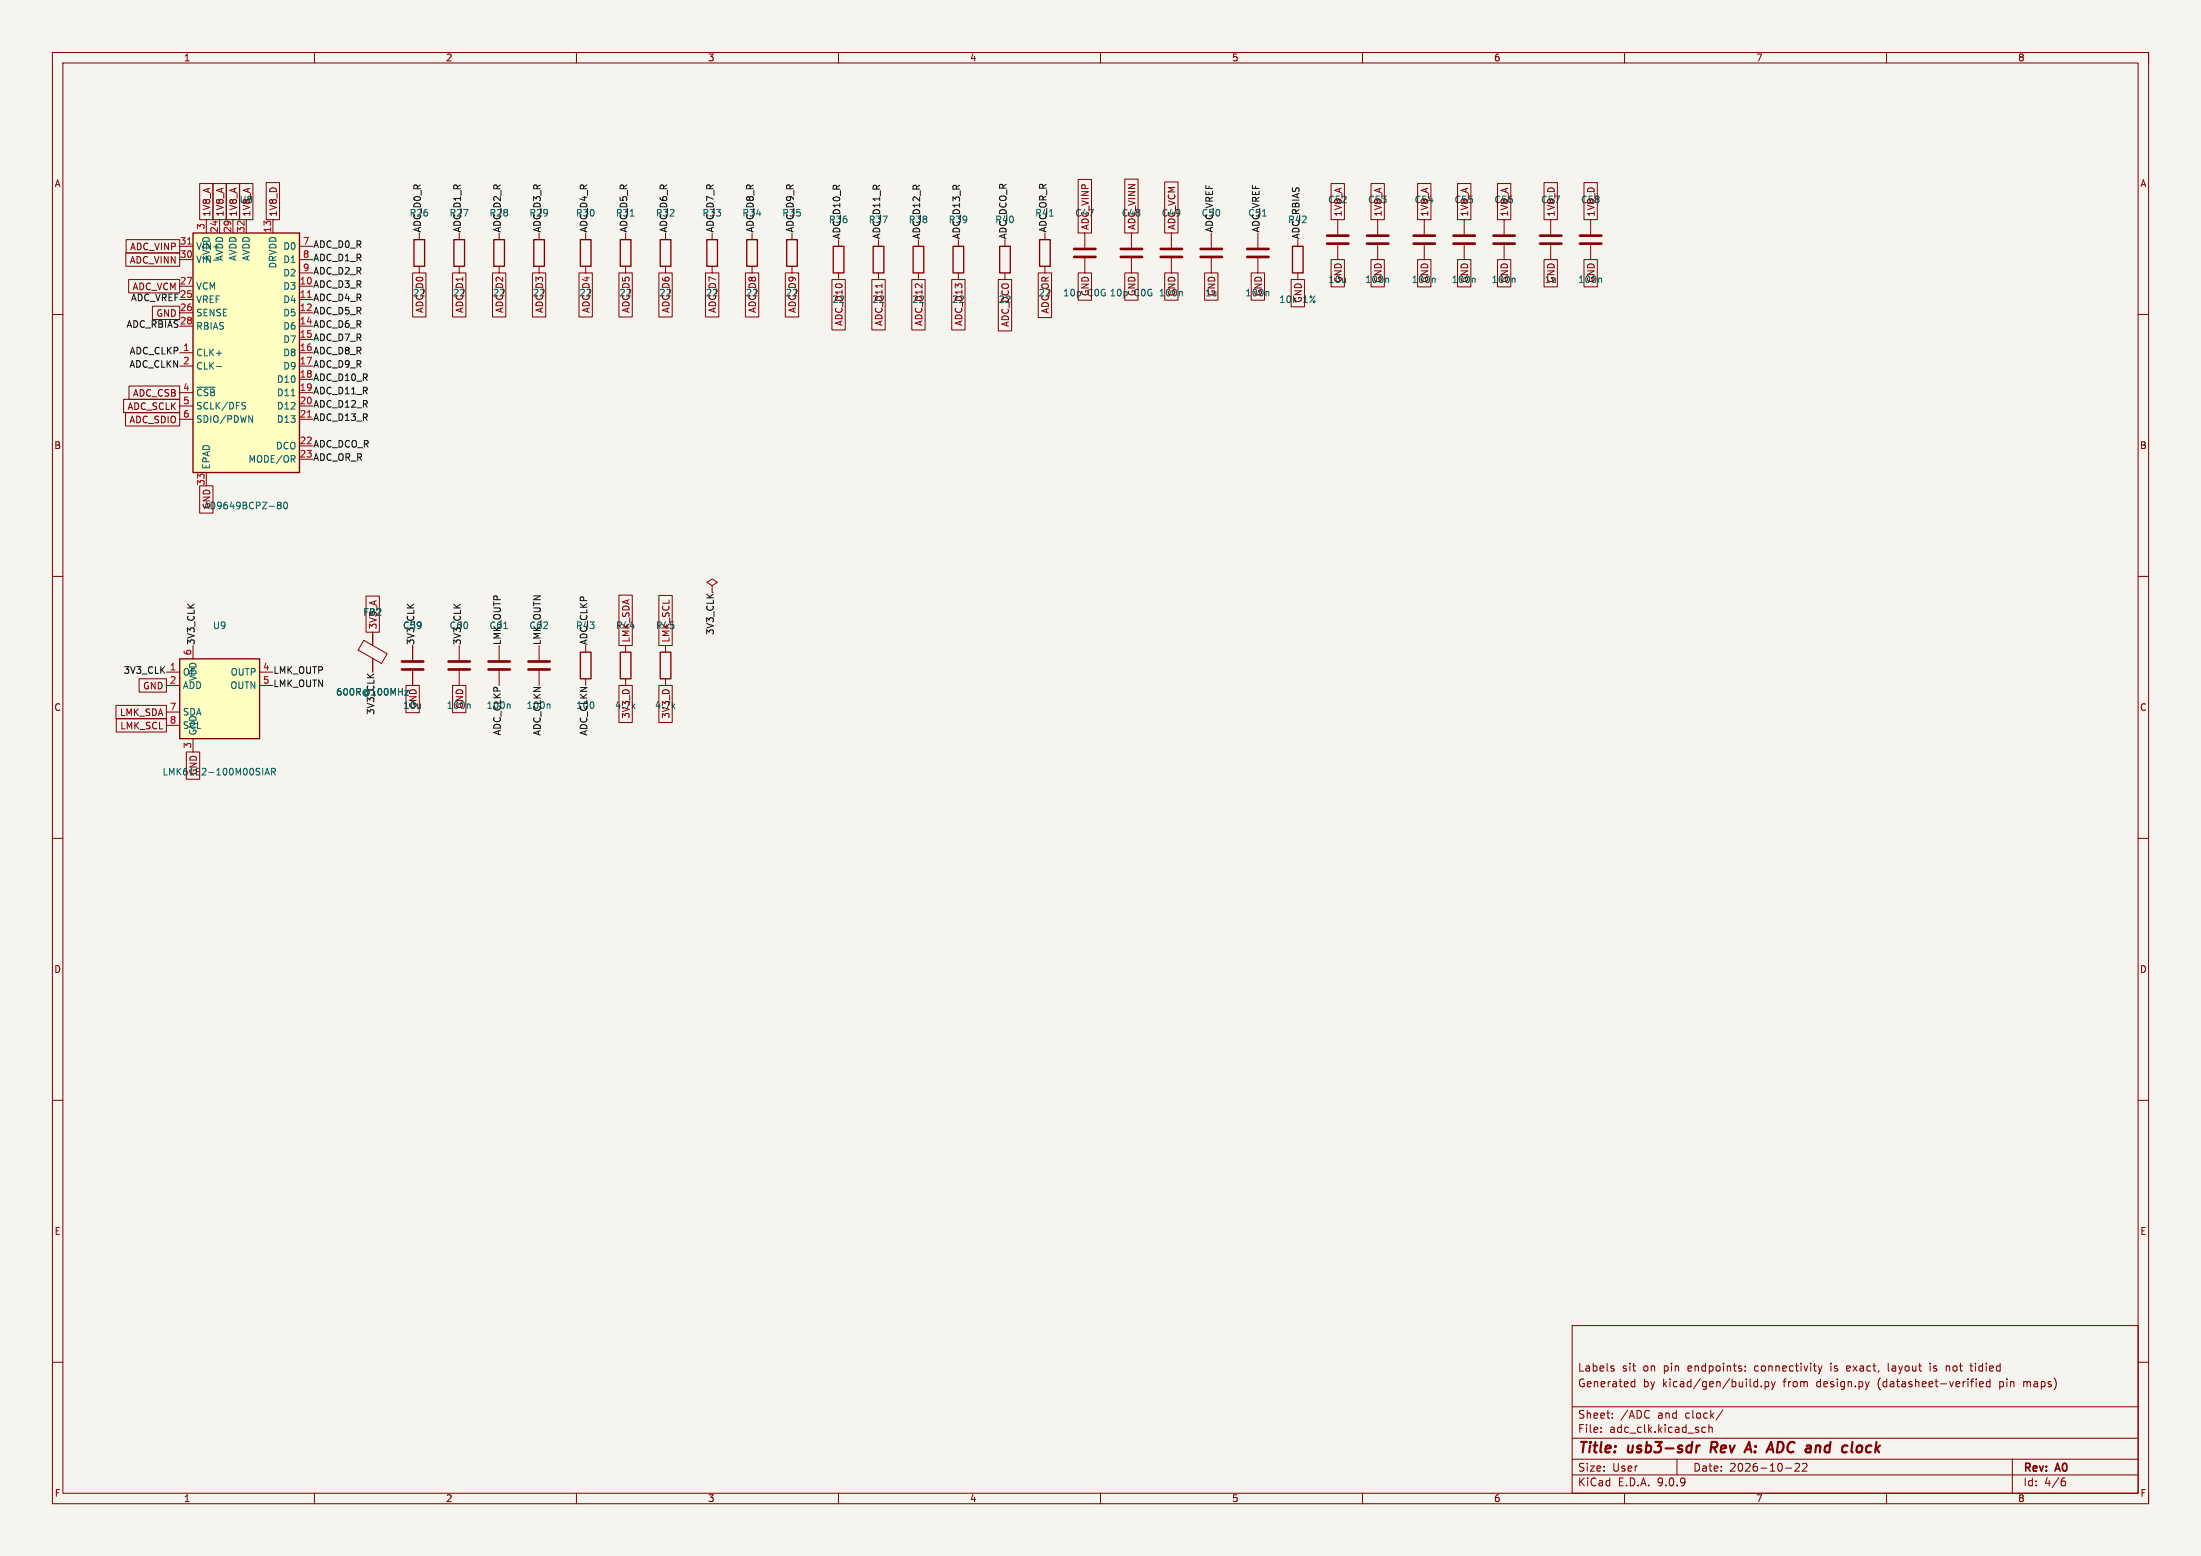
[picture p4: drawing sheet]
<svg xmlns="http://www.w3.org/2000/svg" width="420mm" height="297mm" viewBox="0 0 420 297" stroke-linecap="round" stroke-linejoin="round" font-family="sans-serif">
<path d="M0 0h420v297h-420z" fill="#f5f4ef" stroke="#f5f4ef" stroke-width=".19"/>
<g fill="none" stroke="#840000" stroke-width=".19">
<path d="M10 10h400v277h-400zM12 12h396v273h-396zM60 10v2M110 10v2M160 10v2M210 10v2M260 10v2M310 10v2M360 10v2M410 10v2M80 44.5v1.2M80 50.8v1.3"/>
<path d="M87.6 44.5v1.2M87.6 50.8v1.3M95.2 44.5v1.2M95.2 50.8v1.3M102.9 44.5v1.2M102.9 50.8v1.3M111.8 44.5v1.2M111.8 50.8v1.3M127 44.5v1.2M127 50.8v1.3M135.9 44.5v1.2M135.9 50.8v1.3"/>
<path d="M143.5 44.5v1.2M143.5 50.8v1.3M295.9 41.9v2.8M295.9 46.8v2.8M303.5 41.9v2.8M303.5 46.8v2.8M10 60h2M408 60h2M10 110h2M135.9 111.8l1-.7-1-.6-1 .6 1 .7v1.3M135.9 113.1h.1M408 110h2"/>
<path d="M69.4 122.2l4.5 2.6-1.1 1.8-4.4-2.5zM71.1 120.7v2.5M71.1 125.7v2.6M78.7 123.2v2.8M78.7 128v2.8M87.6 123.2v2.8M87.6 128v2.8M95.2 123.2v2.8M95.2 128v2.8M102.9 123.2v2.8M102.9 128v2.8M111.8 123.2v1.3"/>
<path d="M111.8 129.6v1.2M119.4 123.2v1.3M119.4 129.6v1.2M127 123.2v1.3M127 129.6v1.2M10 160h2M408 160h2M10 210h2M408 210h2M300 253h108v32h-108zM10 260h2M300 278.5h108"/>
<path d="M300 274.5h108M300 268.5h108M305.5 273.3v.1M305.5 272.5v.1M307.6 261.2l.4 .1v.2l-.2 .2h-.3M307.6 260.7l.4 .1M307.7 270.6v.1M307.7 269.8v.1M311.4 264.6h.6M311.4 263.8h.6M312 263.2v1.5M320 278.5v3"/>
<path d="M325.5 272.5l-.5-.1-.3 .3 .2 .6h.6M326.1 272.6l.2-.2 .4 .1v.9M326.1 271.9v1.5M328.7 269.1l-1.2 2M333 261.6v.1M333 260.8v.1M334.7 264.6l.3 .1 .4-.1M335.4 263.8l-.4-.1-.3 .2M335.4 263.2v1.5M336.1 264.6v.1M336.8 263.8l.4-.1 .3 .3-.1 .6h-.6M336.8 263.7v1.5"/>
<path d="M338 263.7l.4 1M338.4 264.7l-.4 .5M338.7 263.7l-.3 1M342.5 279.5l.6-.2 .2 .2 .1 .2-.9 1.1h.9M344 279.5l.5-.2 .2 .2 .1 .2-.9 1.1h.9M347 260.7l.3 1M347.3 261.7l-.3 .5M347.7 260.7l-.4 1M352.5 260.8v.8M353.1 261.1l-.7 .1M356.7 263.7l-.4 1M360.3 260.2v1.3l.2 .2"/>
<path d="M368.3 260.2v.2M368.3 260.7v1M372 260.8l-.4-.1-.2 .2M375.9 260.7h.6M376.1 260.2v1.3l.4 .2M377.1 263.2v.2M377.1 263.7v1M377.7 264.2l.8-.1-.1-.3-.4-.1-.3 .2 .1 .7h.6M379.7 263.8l-.4-.1-.3 .3 .2 .6h.5M379.7 263.2v1.5M384 278.5v6.5M386.2 263.7v1"/>
<path d="M386.2 263.8v.1M408 260h2M60 285v2M110 285v2M160 285v2M210 285v2M260 285v2M300 281.5h108M310 285v2M340.7 280.2h1.2M360 285v2M393.6 282.7l.4 .1 .2 .2-.1 .5-.5 .1"/>
<path d="M394 282.1l-.4 .1M410 285v2"/>
</g>
<path d="M323.8 275.9l-.2 1.3M324.4 275.9l-.4 .1-.2 .3M326.6 275.2l-.2 2M332.9 277.2l.9-2 .4 2M333.1 276.7h1M355 275.9a.62 .62 0 0 0-.7 .4v.7l.6 .2" fill="none" stroke="#840000" stroke-width=".4"/>
<path d="M293.9 45h4M293.9 46.5h4M301.5 45h4.1M301.5 46.5h4.1M76.7 126.3h4.1M76.7 127.8h4.1M85.6 126.3h4.1M85.6 127.8h4.1M93.2 126.3h4.1M93.2 127.8h4.1M100.8 126.3h4.1M100.8 127.8h4.1" fill="none" stroke="#840000" stroke-width=".51"/>
<path d="M305.4 53.1l.2 .2v.6M96.1 120h.8M77.3 131.8h.6l-.6 .9h.6M89.5 134.4l.2 .2v.6M97.2 134.4l.1 .2v.6M104.8 134.4l.2 .2v.6" fill="none" stroke="#006464" stroke-width=".19"/>
<path d="M79 45.7h2v5.1h-2zM86.6 45.7h2v5.1h-2zM94.2 45.7h2.1v5.1h-2.1zM101.9 45.7h2v5.1h-2zM110.7 45.7h2.1v5.1h-2.1zM126 45.7h2v5.1h-2zM134.9 45.7h2v5.1h-2zM142.5 45.7h2v5.1h-2zM110.7 124.5h2.1v5.1h-2.1zM118.4 124.5h2v5.1h-2zM126 124.5h2v5.1h-2z" fill="none" stroke="#840000" stroke-width=".25"/>
<path d="M34.3 125.8h15.2v15.2h-15.2z" fill="#ffffc2"/>
<path d="M118.4 45.7h2v5.1h-2zM150.1 45.7h2v5.1h-2zM159 47h2v5.1h-2zM166.6 47h2.1v5.1h-2.1zM174.2 47h2.1v5.1h-2.1zM181.9 47h2v5.1h-2zM190.8 47h2v5.1h-2zM198.4 45.7h2v5.1h-2zM246.6 47h2.1v5.1h-2.1zM34.3 125.8h15.2v15.2h-15.2z" fill="none" stroke="#840000" stroke-width=".25"/>
<g fill="none" stroke="#840000" stroke-width=".19">
<path d="M119.4 44.5v1.2M119.4 50.8v1.3M151.1 44.5v1.2M151.1 50.8v1.3M160 45.7v1.3M160 52.1v1.3M167.6 45.7v1.3M167.6 52.1v1.3M175.3 45.7v1.3M175.3 52.1v1.3M182.9 45.7v1.3M182.9 52.1v1.3"/>
<path d="M191.8 45.7v1.3M191.8 52.1v1.3M199.4 44.5v1.2M199.4 50.8v1.3M207 44.5v2.8M207 49.3v2.8M215.9 44.5v2.8M215.9 49.3v2.8M223.5 44.5v2.8M223.5 49.3v2.8M231.1 44.5v2.8M231.1 49.3v2.8"/>
<path d="M240 44.5v2.8M240 49.3v2.8M247.6 45.7v1.3M247.6 52.1v1.3M255.3 41.9v2.8M255.3 46.8v2.8M262.9 41.9v2.8M262.9 46.8v2.8M271.8 41.9v2.8M271.8 46.8v2.8M279.4 41.9v2.8M279.4 46.8v2.8"/>
<path d="M287 41.9v2.8M287 46.8v2.8M31.7 128.3h2.6M31.7 130.8h2.6M31.7 135.9h2.6M31.7 138.5h2.6M36.8 123.2v2.6M49.5 128.3h2.6M49.5 130.8h2.6M36.8 141v2.5"/>
</g>
<g fill="none" stroke="#006464" stroke-width=".19">
<path d="M120.3 41.2h.7M200.3 41.2h.7M225.4 55.6l.2 .2v.7M240.9 41.2h.7M241.9 55.6l.2 .2v.7M264.8 53.1l.2 .2v.6M273.7 53.1l.2 .2v.6M281.3 53.1l.2 .2v.6M288.9 53.1l.2 .2v.6M50.6 147.9l.4-1.2 .4 1.2M50.7 147.6h.6M51.8 147.3h.6l.2-.2-.1-.3-.7-.1v1.2"/>
<path d="M52.1 147.3l.5 .6"/>
</g>
<g fill="none" stroke="#840000" stroke-width=".51">
<path d="M205 47.5h4M205 49h4M213.9 47.5h4M213.9 49h4M221.5 47.5h4.1M221.5 49h4.1M229.1 47.5h4.1M229.1 49h4.1M238 47.5h4.1M238 49h4.1M253.2 45h4.1M253.2 46.5h4.1"/>
<path d="M260.9 45h4M260.9 46.5h4M269.7 45h4.1M269.7 46.5h4.1M277.4 45h4M277.4 46.5h4M285 45h4.1M285 46.5h4.1"/>
</g>
<path d="M36.8 44.5h20.3v45.7h-20.3z" fill="#ffffc2"/>
<path d="M36.8 44.5h20.3v45.7h-20.3z" fill="none" stroke="#840000" stroke-width=".25"/>
<g fill="none" stroke="#840000" stroke-width=".19">
<path d="M38.1 35h2.5v6.9h-2.5zM40.6 35h2.6v6.9h-2.6zM43.2 35h2.5v6.9h-2.5zM45.7 35h2.6v6.9h-2.6zM50.8 34.9h2.5v7h-2.5zM205.7 34.2h2.6v10.3h-2.6zM214.6 34.2h2.6v10.3h-2.6zM222.2 34.7h2.6v9.8h-2.6zM254 35h2.5v6.9h-2.5zM261.6 35h2.6v6.9h-2.6zM270.5 35h2.6v6.9h-2.6zM278.1 35h2.6v6.9h-2.6z"/>
<path d="M285.7 35h2.6v6.9h-2.6zM294.6 34.9h2.6v7h-2.6zM302.3 34.9h2.5v7h-2.5zM24 48.3h10.3v2.5h-10.3zM24.1 45.7h10.2v2.6h-10.2zM24.5 53.4h9.8v2.5h-9.8zM29.1 58.4h5.2v2.6h-5.2zM34.3 47h2.5M34.3 49.6h2.5M34.3 54.6h2.5M34.3 57.2h2.5M34.3 59.7h2.5"/>
<path d="M39.4 41.9v2.6M41.9 41.9v2.6M44.4 41.9v2.6M47 41.9v2.6M52.1 41.9v2.6M57.1 47h2.6M57.1 49.6h2.6M57.1 54.6h2.6M57.1 57.2h2.6M57.1 59.7h2.6M57.1 52.1h2.6M78.7 52.1h2.6v8.4h-2.6z"/>
<path d="M86.4 52.1h2.5v8.4h-2.5zM94 52.1h2.5v8.4h-2.5zM101.6 52.1h2.5v8.4h-2.5zM110.5 52.1h2.5v8.4h-2.5zM118.1 52.1h2.6v8.4h-2.6zM125.7 52.1h2.6v8.4h-2.6zM134.6 52.1h2.6v8.4h-2.6zM142.2 52.1h2.6v8.4h-2.6zM149.9 52.1h2.5v8.4h-2.5zM158.7 53.4h2.6v9.6h-2.6zM166.4 53.4h2.5v9.6h-2.5zM174 53.4h2.5v9.6h-2.5z"/>
<path d="M181.6 53.4h2.6v9.6h-2.6zM190.5 53.4h2.5v9.8h-2.5zM198.1 52.1h2.6v8.5h-2.6zM205.7 52.1h2.6v5.2h-2.6zM214.6 52.1h2.6v5.2h-2.6zM222.2 52.1h2.6v5.2h-2.6zM229.9 52.1h2.5v5.2h-2.5zM238.8 52.1h2.5v5.2h-2.5zM246.4 53.4h2.5v5.2h-2.5zM254 49.6h2.5v5.2h-2.5zM261.6 49.6h2.6v5.2h-2.6zM270.5 49.6h2.6v5.2h-2.6z"/>
<path d="M278.1 49.6h2.6v5.2h-2.6zM285.7 49.6h2.6v5.2h-2.6zM294.6 49.6h2.6v5.2h-2.6zM302.3 49.6h2.5v5.2h-2.5zM23.6 76.2h10.7v2.6h-10.7zM23.9 78.8h10.4v2.5h-10.4zM24.6 73.7h9.7v2.5h-9.7zM34.3 62.3h2.5M34.3 67.3h2.5M34.3 69.9h2.5M34.3 75h2.5M34.3 77.5h2.5"/>
<path d="M57.1 62.3h2.6M57.1 67.3h2.6M57.1 69.9h2.6M57.1 75h2.6M57.1 77.5h2.6M57.1 64.8h2.6M57.1 72.4h2.6M34.3 80h2.5M38.1 92.7h2.5v5.2h-2.5zM39.4 90.2v2.5M57.1 80h2.6M57.1 85.1h2.6"/>
<path d="M57.1 87.7h2.6M69.8 113.8h2.6v6.9h-2.6zM118.1 113.6h2.6v9.6h-2.6zM125.7 113.7h2.6v9.5h-2.6zM22.1 134.6h9.6v2.6h-9.6zM22.2 137.2h9.5v2.5h-9.5zM26.5 129.6h5.2v2.5h-5.2zM71.1 120.7v2.5M71.1 125.8v2.5M77.5 130.8h2.5v5.2h-2.5zM78.7 123.2v2.8M78.7 128v2.8"/>
<path d="M86.4 130.8h2.5v5.2h-2.5zM118.1 130.8h2.6v7.1h-2.6zM125.7 130.8h2.6v7.1h-2.6zM35.6 143.5h2.5v5.2h-2.5z"/>
</g>
<path d="M35.8 46.6h.7M58.7 56.8h.7M58.7 79.6h.7" fill="none" stroke="#a90000" stroke-width=".19"/>
<g fill="none" stroke="#006464" stroke-width=".19">
<path d="M40.8 49.6h.9M37.6 73.9h3.5M41.3 70h1M46.4 77.4l.4 .1 .1 .3-.3 .3h-.3M46.4 76.8l.5 .1M47.5 79.3l.7 1.3v-1.3M55.6 75.5h.7M53 96.3l.2 .1M53 96l.2-.1h.3l.1 .3-.2 .2M53.2 96.4h.2M53.2 96.4l-.2 .1M53.4 96.4l.2 .2v.4l-.2 .1-.4-.1"/>
<path d="M54.3 95.9h.1a.68 .68 0 0 1 .5 .6 .68 .68 0 0 1-.5 .6 .84 .84 0 0 1-.1-1.2zM77.3 131.8h.6l-.6 .9h.6"/>
</g>
<g font-size="2.8" fill="#840000">
<text x="301" y="277.9">Title:</text>
<text x="310.7" y="277.9">usb3-sdr</text>
<text x="327.3" y="277.9">Rev</text>
<text x="334.8" y="277.9">A:</text>
<text x="339.8" y="277.9">ADC and</text>
<text x="355.6" y="277.9">clock</text>
</g>
<g font-size="2.1" fill="#840000">
<text x="301" y="262">Labels</text>
<text x="309.5" y="262">sit</text>
<text x="313.6" y="262">on</text>
<text x="317.6" y="262">pin</text>
<text x="322.3" y="262">endpoints:</text>
<text x="335.2" y="262">connectivity</text>
<text x="349.9" y="262">is</text>
<text x="353.1" y="262">exact,</text>
<text x="361.1" y="262">layout</text>
<text x="369.3" y="262">is</text>
<text x="372.5" y="262">not</text>
<text x="377.4" y="262">tidied</text>
<text x="301" y="265">Generated</text>
<text x="313.5" y="265">by</text>
<text x="317.3" y="265">kicad/gen/build.py</text>
<text x="340.5" y="265">from</text>
<text x="346.9" y="265">design.py</text>
<text x="358.7" y="265">(datasheet-verified</text>
<text x="382.1" y="265">pin</text>
<text x="386.8" y="265">maps)</text>
<text x="301" y="273.7">File:</text>
<text x="301" y="271">Sheet:</text>
<text x="307.1" y="273.7">adc_clk.kicad_sch</text>
<text x="309.2" y="271">/ADC</text>
<text x="316.4" y="271">and</text>
<text x="321.8" y="271">clock/</text>
<text x="301" y="281.1">Size:</text>
<text x="307.7" y="281.1">User</text>
<text x="323" y="281.1">Date:</text>
<text x="330" y="281.1">2026-10-22</text>
<text x="386" y="281.3">Rev:</text>
<text x="392.4" y="281.3">A0</text>
<text x="301" y="283.9">KiCad</text>
<text x="308.7" y="283.9">E.D.A.</text>
<text x="316.3" y="283.9">9.0.9</text>
<text x="386" y="283.9">Id:</text>
<text x="390.1" y="283.9">4/6</text>
</g>
<g font-size="1.8" fill="#840000">
<text x="35" y="11.9">1</text>
<text x="85" y="11.9">2</text>
<text x="135" y="11.9">3</text>
<text x="185" y="11.9">4</text>
<text x="235" y="11.9">5</text>
<text x="285" y="11.9">6</text>
<text x="335" y="11.9">7</text>
<text x="385" y="11.9">8</text>
<text x="10.3" y="35.9">A</text>
<text x="408.3" y="35.9">A</text>
<text x="40.3" y="41.5" transform="rotate(-90 40.3 41.5)">1V8_A</text>
<text x="42.9" y="41.5" transform="rotate(-90 42.9 41.5)">1V8_A</text>
<text x="45.4" y="41.5" transform="rotate(-90 45.4 41.5)">1V8_A</text>
<text x="45.6" y="39">U8</text>
<text x="47.9" y="41.5" transform="rotate(-90 47.9 41.5)">1V8_A</text>
<text x="53" y="41.5" transform="rotate(-90 53 41.5)">1V8_D</text>
<text x="205.1" y="41.5">C47</text>
<text x="214" y="41.5">C48</text>
<text x="221.6" y="41.5">C49</text>
<text x="253.3" y="39">C52</text>
<text x="256.2" y="41.5" transform="rotate(-90 256.2 41.5)">1V8_A</text>
<text x="260.9" y="39">C53</text>
<text x="263.8" y="41.5" transform="rotate(-90 263.8 41.5)">1V8_A</text>
<text x="269.8" y="39">C54</text>
<text x="272.7" y="41.5" transform="rotate(-90 272.7 41.5)">1V8_A</text>
<text x="277.5" y="39">C55</text>
<text x="280.4" y="41.5" transform="rotate(-90 280.4 41.5)">1V8_A</text>
<text x="285.1" y="39">C56</text>
<text x="288" y="41.5" transform="rotate(-90 288 41.5)">1V8_A</text>
<text x="294" y="39">C57</text>
<text x="296.9" y="41.5" transform="rotate(-90 296.9 41.5)">1V8_D</text>
<text x="301.6" y="39">C58</text>
<text x="304.5" y="41.5" transform="rotate(-90 304.5 41.5)">1V8_D</text>
<text x="24.7" y="48">ADC_VINP</text>
<text x="208" y="44" transform="rotate(-90 208 44)">ADC_VINP</text>
<text x="216.9" y="44" transform="rotate(-90 216.9 44)">ADC_VINN</text>
<text x="224.5" y="44" transform="rotate(-90 224.5 44)">ADC_VCM</text>
<text x="24.7" y="50.5">ADC_VINN</text>
<text x="78.7" y="56.8">22</text>
<text x="81" y="59.8" transform="rotate(-90 81 59.8)">ADC_D0</text>
<text x="86.3" y="56.8">22</text>
<text x="88.6" y="59.8" transform="rotate(-90 88.6 59.8)">ADC_D1</text>
<text x="93.9" y="56.8">22</text>
<text x="96.2" y="59.8" transform="rotate(-90 96.2 59.8)">ADC_D2</text>
<text x="101.6" y="56.8">22</text>
<text x="103.8" y="59.8" transform="rotate(-90 103.8 59.8)">ADC_D3</text>
<text x="110.4" y="56.8">22</text>
<text x="112.7" y="59.8" transform="rotate(-90 112.7 59.8)">ADC_D4</text>
<text x="118.1" y="56.8">22</text>
<text x="120.3" y="59.8" transform="rotate(-90 120.3 59.8)">ADC_D5</text>
<text x="125.7" y="56.8">22</text>
<text x="128" y="59.8" transform="rotate(-90 128 59.8)">ADC_D6</text>
<text x="134.6" y="56.8">22</text>
<text x="136.8" y="59.8" transform="rotate(-90 136.8 59.8)">ADC_D7</text>
<text x="142.2" y="56.8">22</text>
<text x="144.5" y="59.8" transform="rotate(-90 144.5 59.8)">ADC_D8</text>
<text x="149.8" y="56.8">22</text>
<text x="152.1" y="59.8" transform="rotate(-90 152.1 59.8)">ADC_D9</text>
<text x="158.7" y="58">22</text>
<text x="166.3" y="58">22</text>
<text x="173.9" y="58">22</text>
<text x="181.6" y="58">22</text>
<text x="190.5" y="58">22</text>
<text x="198.1" y="56.8">22</text>
<text x="200.3" y="60" transform="rotate(-90 200.3 60)">ADC_OR</text>
<text x="208" y="56.6" transform="rotate(-90 208 56.6)">GND</text>
<text x="216.9" y="56.6" transform="rotate(-90 216.9 56.6)">GND</text>
<text x="224.5" y="56.6" transform="rotate(-90 224.5 56.6)">GND</text>
<text x="229.9" y="56.8">1u</text>
<text x="232.1" y="56.6" transform="rotate(-90 232.1 56.6)">GND</text>
<text x="237.5" y="56.8">100n</text>
<text x="241" y="56.6" transform="rotate(-90 241 56.6)">GND</text>
<text x="244" y="58">10k</text>
<text x="248.6" y="57.9" transform="rotate(-90 248.6 57.9)">GND</text>
<text x="248.6" y="58">1%</text>
<text x="253.4" y="54.2">10u</text>
<text x="256.2" y="54.1" transform="rotate(-90 256.2 54.1)">GND</text>
<text x="260.4" y="54.2">100n</text>
<text x="263.8" y="54.1" transform="rotate(-90 263.8 54.1)">GND</text>
<text x="269.3" y="54.2">100n</text>
<text x="272.7" y="54.1" transform="rotate(-90 272.7 54.1)">GND</text>
<text x="276.9" y="54.2">100n</text>
<text x="280.4" y="54.1" transform="rotate(-90 280.4 54.1)">GND</text>
<text x="284.5" y="54.2">100n</text>
<text x="288" y="54.1" transform="rotate(-90 288 54.1)">GND</text>
<text x="294.6" y="54.2">1u</text>
<text x="296.9" y="54.1" transform="rotate(-90 296.9 54.1)">GND</text>
<text x="301" y="54.2">100n</text>
<text x="304.5" y="54.1" transform="rotate(-90 304.5 54.1)">GND</text>
<text x="161" y="62.3" transform="rotate(-90 161 62.3)">ADC_D10</text>
<text x="168.6" y="62.3" transform="rotate(-90 168.6 62.3)">ADC_D11</text>
<text x="176.2" y="62.3" transform="rotate(-90 176.2 62.3)">ADC_D12</text>
<text x="183.8" y="62.3" transform="rotate(-90 183.8 62.3)">ADC_D13</text>
<text x="192.7" y="62.5" transform="rotate(-90 192.7 62.5)">ADC_DCO</text>
<text x="25.3" y="75.9">ADC_CSB</text>
<text x="24.2" y="78.4">ADC_SCLK</text>
<text x="24.6" y="81">ADC_SDIO</text>
<text x="10.3" y="85.9">B</text>
<text x="408.3" y="85.9">B</text>
<text x="40.3" y="97.3" transform="rotate(-90 40.3 97.3)">GND</text>
<text x="72.1" y="120.2" transform="rotate(-90 72.1 120.2)">3V3_A</text>
<text x="117.4" y="120.3">R44</text>
<text x="120.3" y="122.7" transform="rotate(-90 120.3 122.7)">LMK_SDA</text>
<text x="125.1" y="120.3">R45</text>
<text x="128" y="122.7" transform="rotate(-90 128 122.7)">LMK_SCL</text>
<text x="27.2" y="131.8">GND</text>
<text x="10.3" y="135.9">C</text>
<text x="22.8" y="136.9">LMK_SDA</text>
<text x="79.7" y="135.4" transform="rotate(-90 79.7 135.4)">GND</text>
<text x="85.1" y="135.5">100n</text>
<text x="88.6" y="135.4" transform="rotate(-90 88.6 135.4)">GND</text>
<text x="117.3" y="135.5">4.7k</text>
<text x="120.3" y="137.3" transform="rotate(-90 120.3 137.3)">3V3_D</text>
<text x="124.9" y="135.5">4.7k</text>
<text x="128" y="137.3" transform="rotate(-90 128 137.3)">3V3_D</text>
<text x="408.3" y="135.9">C</text>
<text x="22.8" y="139.4">LMK_SCL</text>
<text x="37.8" y="148.1" transform="rotate(-90 37.8 148.1)">GND</text>
<text x="10.3" y="185.9">D</text>
<text x="408.3" y="185.9">D</text>
<text x="10.3" y="235.9">E</text>
<text x="408.3" y="235.9">E</text>
<text x="10.3" y="285.9">F</text>
<text x="35" y="286.9">1</text>
<text x="85" y="286.9">2</text>
<text x="135" y="286.9">3</text>
<text x="185" y="286.9">4</text>
<text x="235" y="286.9">5</text>
<text x="285" y="286.9">6</text>
<text x="335" y="286.9">7</text>
<text x="385" y="286.9">8</text>
<text x="408.3" y="285.9">F</text>
</g>
<g font-size="1.8" fill="#0f0f0f">
<text x="78.1" y="41.5">R26</text>
<text x="85.7" y="41.5">R27</text>
<text x="93.3" y="41.5">R28</text>
<text x="100.9" y="41.5">R29</text>
<text x="109.8" y="41.5">R30</text>
<text x="117.4" y="41.5">R31</text>
<text x="125.1" y="41.5">R32</text>
<text x="133.9" y="41.5">R33</text>
<text x="141.6" y="41.5">R34</text>
<text x="149.2" y="41.5">R35</text>
<text x="197.4" y="41.5">R41</text>
<text x="229.2" y="41.5">C50</text>
<text x="238.1" y="41.5">C51</text>
<text x="59.7" y="47.5">ADC_D0_R</text>
<text x="80.5" y="44.5" transform="rotate(-90 80.5 44.5)">ADC_D0_R</text>
<text x="88.1" y="44.5" transform="rotate(-90 88.1 44.5)">ADC_D1_R</text>
<text x="95.8" y="44.5" transform="rotate(-90 95.8 44.5)">ADC_D2_R</text>
<text x="103.4" y="44.5" transform="rotate(-90 103.4 44.5)">ADC_D3_R</text>
<text x="112.3" y="44.5" transform="rotate(-90 112.3 44.5)">ADC_D4_R</text>
<text x="119.9" y="44.5" transform="rotate(-90 119.9 44.5)">ADC_D5_R</text>
<text x="127.5" y="44.5" transform="rotate(-90 127.5 44.5)">ADC_D6_R</text>
<text x="136.4" y="44.5" transform="rotate(-90 136.4 44.5)">ADC_D7_R</text>
<text x="144" y="44.5" transform="rotate(-90 144 44.5)">ADC_D8_R</text>
<text x="151.6" y="44.5" transform="rotate(-90 151.6 44.5)">ADC_D9_R</text>
<text x="158.1" y="42.8">R36</text>
<text x="160.5" y="45.7" transform="rotate(-90 160.5 45.7)">ADC_D10_R</text>
<text x="165.7" y="42.8">R37</text>
<text x="168.2" y="45.7" transform="rotate(-90 168.2 45.7)">ADC_D11_R</text>
<text x="173.3" y="42.8">R38</text>
<text x="175.8" y="45.7" transform="rotate(-90 175.8 45.7)">ADC_D12_R</text>
<text x="180.9" y="42.8">R39</text>
<text x="183.4" y="45.7" transform="rotate(-90 183.4 45.7)">ADC_D13_R</text>
<text x="189.8" y="42.8">R40</text>
<text x="192.3" y="45.7" transform="rotate(-90 192.3 45.7)">ADC_DCO_R</text>
<text x="199.9" y="44.5" transform="rotate(-90 199.9 44.5)">ADC_OR_R</text>
<text x="231.7" y="44.5" transform="rotate(-90 231.7 44.5)">ADC_VREF</text>
<text x="240.5" y="44.5" transform="rotate(-90 240.5 44.5)">ADC_VREF</text>
<text x="245.7" y="42.8">R42</text>
<text x="248.2" y="45.7" transform="rotate(-90 248.2 45.7)">ADC_RBIAS</text>
<text x="59.7" y="50.1">ADC_D1_R</text>
<text x="59.7" y="52.6">ADC_D2_R</text>
<text x="24.9" y="57.7">ADC_VREF</text>
<text x="25.2" y="55.6">ADC_VCM</text>
<text x="59.7" y="55.1">ADC_D3_R</text>
<text x="59.7" y="57.7">ADC_D4_R</text>
<text x="24" y="62.8">ADC_RBIAS</text>
<text x="29.7" y="60.7">GND</text>
<text x="34.2" y="62">28</text>
<text x="59.7" y="60.2">ADC_D5_R</text>
<text x="59.7" y="65.3">ADC_D7_R</text>
<text x="59.7" y="62.8">ADC_D6_R</text>
<text x="24.6" y="70.4">ADC_CLKN</text>
<text x="24.7" y="67.8">ADC_CLKP</text>
<text x="59.7" y="70.4">ADC_D9_R</text>
<text x="59.7" y="67.8">ADC_D8_R</text>
<text x="59.7" y="75.5">ADC_D11_R</text>
<text x="59.7" y="72.9">ADC_D10_R</text>
<text x="59.7" y="78">ADC_D12_R</text>
<text x="59.7" y="80.5">ADC_D13_R</text>
<text x="59.7" y="85.6">ADC_DCO_R</text>
<text x="59.7" y="88.2">ADC_OR_R</text>
<text x="37.3" y="123.2" transform="rotate(-90 37.3 123.2)">3V3_CLK</text>
<text x="79.3" y="123.2" transform="rotate(-90 79.3 123.2)">3V3_CLK</text>
<text x="85.7" y="120.3">C60</text>
<text x="88.1" y="123.2" transform="rotate(-90 88.1 123.2)">3V3_CLK</text>
<text x="93.3" y="120.3">C61</text>
<text x="95.8" y="123.2" transform="rotate(-90 95.8 123.2)">LMK_OUTP</text>
<text x="100.9" y="120.3">C62</text>
<text x="103.4" y="123.2" transform="rotate(-90 103.4 123.2)">LMK_OUTN</text>
<text x="109.8" y="120.3">R43</text>
<text x="112.3" y="123.2" transform="rotate(-90 112.3 123.2)">ADC_CLKP</text>
<text x="136.4" y="121.3" transform="rotate(-90 136.4 121.3)">3V3_CLK</text>
<text x="23.5" y="128.8">3V3_CLK</text>
<text x="52.1" y="128.8">LMK_OUTP</text>
<text x="52.1" y="131.3">LMK_OUTN</text>
<text x="92.8" y="135.5">100n</text>
<text x="100.4" y="135.5">100n</text>
<text x="109.8" y="135.5">100</text>
<text x="95.8" y="140.5" transform="rotate(-90 95.8 140.5)">ADC_CLKP</text>
<text x="103.4" y="140.5" transform="rotate(-90 103.4 140.5)">ADC_CLKN</text>
<text x="112.3" y="140.5" transform="rotate(-90 112.3 140.5)">ADC_CLKN</text>
</g>
<g font-size="1.8" fill="#a90000">
<text x="34.2" y="46.8">31</text>
<text x="39.1" y="43.9" transform="rotate(-90 39.1 43.9)">3</text>
<text x="41.7" y="44.5" transform="rotate(-90 41.7 44.5)">24</text>
<text x="44.2" y="44.5" transform="rotate(-90 44.2 44.5)">29</text>
<text x="46.7" y="44.5" transform="rotate(-90 46.7 44.5)">32</text>
<text x="51.8" y="44.5" transform="rotate(-90 51.8 44.5)">13</text>
<text x="57.7" y="46.8">7</text>
<text x="34.2" y="49.3">30</text>
<text x="57.7" y="49.3">8</text>
<text x="57.7" y="51.8">9</text>
<text x="34.2" y="54.4">27</text>
<text x="34.2" y="56.9">25</text>
<text x="34.2" y="59.5">26</text>
<text x="57.1" y="54.4">10</text>
<text x="57.1" y="56.9">11</text>
<text x="57.1" y="59.5">12</text>
<text x="57.1" y="62">14</text>
<text x="57.1" y="64.5">15</text>
<text x="34.9" y="67.1">1</text>
<text x="34.9" y="69.6">2</text>
<text x="57.1" y="67.1">16</text>
<text x="57.1" y="69.6">17</text>
<text x="34.9" y="74.7">4</text>
<text x="34.9" y="77.2">5</text>
<text x="57.1" y="72.2">18</text>
<text x="57.1" y="74.7">19</text>
<text x="57.1" y="77.2">20</text>
<text x="34.9" y="79.8">6</text>
<text x="57.1" y="79.8">21</text>
<text x="57.1" y="84.9">22</text>
<text x="57.1" y="87.4">23</text>
<text x="39.1" y="92.8" transform="rotate(-90 39.1 92.8)">33</text>
<text x="36.6" y="125.2" transform="rotate(-90 36.6 125.2)">6</text>
<text x="32.3" y="128">1</text>
<text x="32.3" y="130.6">2</text>
<text x="50.1" y="128">4</text>
<text x="50.1" y="130.6">5</text>
<text x="32.3" y="135.7">7</text>
<text x="32.3" y="138.2">8</text>
<text x="36.6" y="143" transform="rotate(-90 36.6 143)">3</text>
</g>
<g font-size="1.8" fill="#006464">
<text x="37.3" y="47.9">VIN+</text>
<text x="54" y="47.9">D0</text>
<text x="37.3" y="50.4">VIN-</text>
<text x="40.2" y="49.9" transform="rotate(-90 40.2 49.9)">AVDD</text>
<text x="42.8" y="49.9" transform="rotate(-90 42.8 49.9)">AVDD</text>
<text x="45.3" y="49.9" transform="rotate(-90 45.3 49.9)">AVDD</text>
<text x="47.9" y="49.9" transform="rotate(-90 47.9 49.9)">AVDD</text>
<text x="52.9" y="51.4" transform="rotate(-90 52.9 51.4)">DRVDD</text>
<text x="54" y="50.4">D1</text>
<text x="54" y="53">D2</text>
<text x="37.3" y="55.5">VCM</text>
<text x="37.3" y="58">VREF</text>
<text x="54" y="55.5">D3</text>
<text x="54" y="58">D4</text>
<text x="202.8" y="56.8">10p</text>
<text x="207.5" y="56.8">C0G 10p</text>
<text x="216.4" y="56.8">C0G 100n</text>
<text x="37.3" y="60.6">SENSE</text>
<text x="37.3" y="63.1">RBIAS</text>
<text x="54" y="60.6">D5</text>
<text x="54" y="63.1">D6</text>
<text x="54" y="65.7">D7</text>
<text x="37.3" y="68.2">CLK+</text>
<text x="37.3" y="70.7">CLK-</text>
<text x="54" y="68.2">D8</text>
<text x="54" y="70.7">D9</text>
<text x="37.3" y="75.8">~{CSB}</text>
<text x="52.7" y="73.3">D10</text>
<text x="52.7" y="75.8">D11</text>
<text x="37.3" y="78.4">SCLK/DFS</text>
<text x="37.3" y="80.9">SDIO/PDWN</text>
<text x="52.7" y="78.4">D12</text>
<text x="52.7" y="80.9">D13</text>
<text x="40.2" y="89.7" transform="rotate(-90 40.2 89.7)">EPAD</text>
<text x="47.3" y="88.5">MODE/OR</text>
<text x="52.6" y="86">DCO</text>
<text x="38.8" y="97.4">AD9649BCPZ-80</text>
<text x="69.2" y="117.7">FB2</text>
<text x="40.5" y="120.3">U9</text>
<text x="76.8" y="120.3">C59</text>
<text x="34.8" y="129.2">OE</text>
<text x="34.8" y="131.7">ADD</text>
<text x="37.7" y="130.1" transform="rotate(-90 37.7 130.1)">VDD</text>
<text x="43.9" y="131.7">OUTN</text>
<text x="43.9" y="129.2">OUTP</text>
<text x="34.8" y="136.8">SDA</text>
<text x="64" y="133">600R@100MHz</text>
<text x="71.6" y="136.5" transform="rotate(-90 71.6 136.5)">3V3_CLK</text>
<text x="76.9" y="135.5">10u</text>
<text x="34.8" y="139.3">SCL</text>
<text x="37.7" y="140.5" transform="rotate(-90 37.7 140.5)">GND</text>
<text x="30.9" y="148.2">LMK61E2-100M00SIAR</text>
</g>
</svg>
